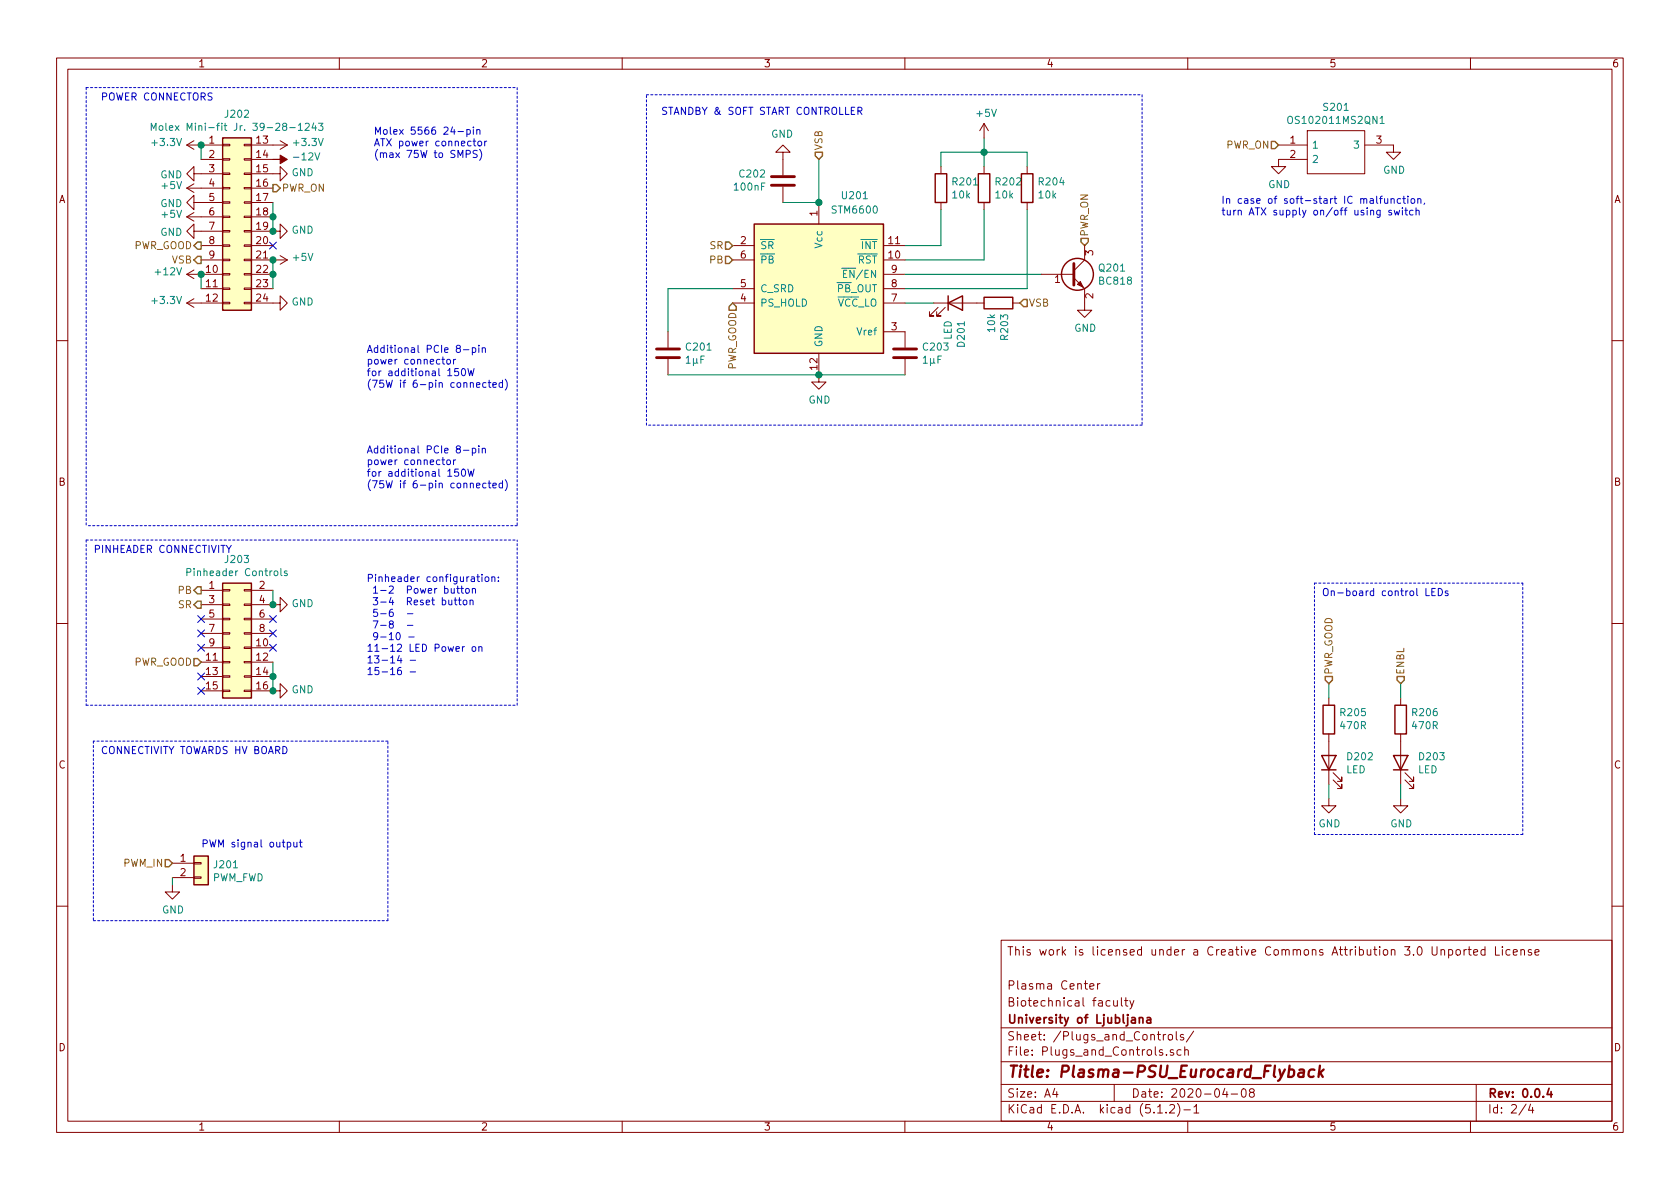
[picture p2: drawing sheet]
<svg xmlns="http://www.w3.org/2000/svg" width="297mm" height="210mm" viewBox="0 0 297 210" stroke-linecap="round" stroke-linejoin="round" font-family="sans-serif">
<g fill="none" stroke="#840000" stroke-width=".18">
<path d="M10 10.3h277v189.9h-277zM12 12.2h273v186.1h-273zM60 10.3v1.9M110 10.3v1.9M160 10.3v1.9M210 10.3v1.9M260 10.3v1.9M33 25.6h6.4M33 38.3l1.3 .8M33 38.3h6.4M33 33.3l1.3 .7M33 33.3h6.4"/>
<path d="M33 25.6l1.3 .8M34.3 35.8v-1.3l-1.3 1.3 1.3 1.3v-1.3h5.1M34.3 30.7v-1.2l-1.3 1.2 1.3 1.3v-1.3h5.1M34.3 37.6l-1.3 .7M34.3 32.5l-1.3 .8M34.3 24.9l-1.3 .7M35.6 28.2h3.8M39.4 35.7h1.2v.2h-1.2zM39.4 33.1h1.2v.3h-1.2zM39.4 30.6h1.2v.3h-1.2zM39.4 28.1h1.2v.2h-1.2zM39.4 38.2h1.2v.3h-1.2z"/>
<path d="M39.4 25.5h1.2v.3h-1.2zM43.2 35.7h1.2v.2h-1.2zM43.2 33.1h1.2v.3h-1.2zM43.2 30.6h1.2v.3h-1.2zM43.2 28.1h1.2v.2h-1.2zM43.2 38.2h1.2v.3h-1.2zM43.2 25.5h1.2v.3h-1.2zM44.4 30.7h5.1v-1.2l1.3 1.2-1.3 1.3v-1.3M44.4 25.6h6.4M44.4 38.3h3.9M44.4 33.3h3.9M44.4 28.2h3.9"/>
<path d="M44.4 35.8h3.9M49.5 24.9l1.3 .7M50.8 25.6l-1.3 .8M138.4 26.9h1.3l-1.3-1.3-1.2 1.3h1.2v4.1M138.4 33v2.8M144.8 35.8v3.8M166.4 29.5v1.2M166.4 35.8v1.3M174 21.8v2.6M174 29.5v1.2M174 35.8v1.3M174 21.8l-.8 1.3"/>
<path d="M174 21.8l.8 1.3M181.6 29.5v1.2M181.6 35.8v1.3M226.1 25.6h5M231.1 28.2h-5v1.3h1.2l-1.2 1.2-1.3-1.2h1.3M231.1 23.1h10.2v7.6h-10.2zM241.3 25.6h5.1v1.3h1.2l-1.2 1.3-1.3-1.3h1.3M33 53.6h6.4M33 48.5h6.4M33 53.6l1.3 .8M33 48.5l1.3 .8M34.3 40.9v-1.3l-1.3 1.3 1.3 1.3v-1.3h5.1"/>
<path d="M34.3 52.8l-1.3 .8M34.3 47.7l-1.3 .8M35.6 46h3.8M35.6 43.4h3.8M35.6 51h3.8M39.4 43.3h1.2v.3h-1.2zM39.4 45.8h1.2v.3h-1.2zM39.4 48.4h1.2v.2h-1.2zM39.4 50.9h1.2v.3h-1.2zM39.4 53.5h1.2v.2h-1.2zM39.4 40.8h1.2v.2h-1.2zM43.2 43.3h1.2v.3h-1.2z"/>
<path d="M43.2 45.8h1.2v.3h-1.2zM43.2 48.4h1.2v.2h-1.2zM43.2 50.9h1.2v.3h-1.2zM43.2 53.5h1.2v.2h-1.2zM43.2 40.8h1.2v.2h-1.2zM44.4 53.6h5.1v-1.3l1.3 1.3-1.3 1.3v-1.3M44.4 40.9h5.1v-1.3l1.3 1.3-1.3 1.3v-1.3M44.4 46h6.4M44.4 43.4h3.9M44.4 51h3.9M44.4 48.5h3.9M49.5 45.2l1.3 .8"/>
<path d="M50.8 46l-1.3 .7M118.1 58.7v2.8M129.5 46h3.8M129.5 43.4h3.8M129.5 53.6h3.8M129.5 51h3.8M156.2 58.7h3.8v2.8M156.2 46h3.8M156.2 43.4h3.8M156.2 53.6h3.8M156.2 51h3.8M156.2 48.5h3.8"/>
<path d="M165.1 53.6h8.9M165.9 54.4l-1.6 1.5h.8h-.8v-.8M167.1 54.4l-1.5 1.5h.8h-.8v-.8M179.1 53.6h1.2M184.1 48.5h5.8M189.9 49.1l1.9 1.9v3.9h1.2l-1.2 1.2-1.3-1.2h1.3M191.8 43.4v2.6l-1.9 1.9M10 60.2h2M118.1 63.5v2.8M144.8 62.5v5.1h1.2l-1.2 1.2-1.3-1.2h1.3M160 63.5v2.8M285 60.2h2"/>
<path d="M10 110.3h2M35.6 104.4h3.8M35.6 114.5h3.8M35.6 117.1h3.8M35.6 119.6h3.8M35.6 106.9h3.8M35.6 109.5h3.8M35.6 112h3.8M39.4 117h1.2v.2h-1.2zM39.4 119.5h1.2v.3h-1.2zM39.4 114.4h1.2v.3h-1.2zM39.4 109.3h1.2v.3h-1.2z"/>
<path d="M39.4 106.8h1.2v.3h-1.2zM39.4 104.3h1.2v.2h-1.2zM39.4 111.9h1.2v.2h-1.2zM43.2 117h1.2v.2h-1.2zM43.2 119.5h1.2v.3h-1.2zM43.2 114.4h1.2v.3h-1.2zM43.2 109.3h1.2v.3h-1.2zM43.2 106.8h1.2v.3h-1.2zM43.2 104.3h1.2v.2h-1.2zM43.2 111.9h1.2v.2h-1.2zM44.4 106.9h5.1v-1.2l1.3 1.2-1.3 1.3v-1.3M44.4 104.4h3.9"/>
<path d="M44.4 114.5h3.9M44.4 117.1h3.9M44.4 119.6h3.9M44.4 109.5h3.9M44.4 112h3.9M285 110.3h2M35.6 122.2h3.8M39.4 122h1.2v.3h-1.2zM43.2 122h1.2v.3h-1.2zM44.4 122.2h5.1v-1.3l1.3 1.3-1.3 1.2v-1.2M234.9 123.4v1.3M234.9 129.8v8.9"/>
<path d="M235.7 137.9l1.5 1.5v-.7v.7h-.7M235.7 136.6l1.5 1.6v-.8v.8h-.7M247.6 123.4v1.3M247.6 129.8v8.9M248.4 137.9l1.5 1.5v-.7v.7h-.7M248.4 136.6l1.5 1.6v-.8v.8h-.7M30.5 156.5v1.2h1.2l-1.2 1.3-1.3-1.3h1.3M30.5 152.6h3.8M30.5 155.2h3.8M34.3 155.1h1.3v.2h-1.3zM34.3 152.5h1.3v.3h-1.3zM234.9 141.2v1.3h1.3l-1.3 1.3-1.2-1.3h1.2"/>
<path d="M247.6 141.2v1.3h1.3l-1.3 1.3-1.2-1.3h1.2M10 160.2h2M177 166.3h108v32h-108zM192.7 174.4l.7-.1-.1-.3-.4-.1-.2 .2 .1 .7h.5M194.1 173.9v1M194.5 173.9l-.3 .1-.1 .2M196.9 176.9v.8a.39 .39 0 0 0 .7 .1M197.6 176.9v1M198.3 176.4v1.3l.2 .2M198.8 176.9h.6M199.1 176.4v1.3l.3 .2M199.8 176.9l.3 1"/>
<path d="M200.5 176.9l-.5 1.4-.2 .1M254.8 168l.2-.1 .3 .1 .1 .9M254.8 167.9v1M256.1 168l.5-.1 .2 .3-.1 .6h-.6M256.1 167.9v1.5M257.5 168l.2-.1 .4 .1v.8l-.2 .1-.4-.1zM258.9 167.9v1M259.3 167.9l-.3 .1-.1 .2M259.6 167.9h.5M259.8 167.4v1.3l.3 .2M260.6 168.4l.7-.1-.1-.3-.4-.1-.2 .2v.7h.6M262.6 168l-.5-.1-.3 .3 .2 .6h.6"/>
<path d="M262.6 167.4v1.5M264.4 167.4v1.5h.7M265.6 167.4v.2M265.6 167.9v1M267 168l-.5-.1-.2 .3v.6l.2 .1 .5-.1M267.6 168.4l.7-.1-.1-.3-.4-.1-.2 .2v.7h.6M268.9 168l.2-.1 .4 .1v.9M268.9 167.9v1M270.8 168l-.4-.1-.2 .2 .1 .2 .5 .2v.3h-.6M271.4 168.4l.7-.1v-.3l-.5-.1-.2 .2 .1 .7h.6M285 160.2h2M60 198.3v1.9"/>
<path d="M110 198.3v1.9M160 198.3v1.9M177 194.8h108M177 191.8h108M177 187.8h108M177 181.8h108M186.5 192.5l-.4 1h1M186.8 193v1M197 191.8v3M204.7 196.8h.8M205.7 182.9v1M206.1 182.9l-.3 .1-.1 .2"/>
<path d="M206.2 196.7v.1M206.2 186.5v.1M206.6 183.1l.2-.2 .5 .2v.7l-.3 .1-.4-.1zM206.8 195.5l.2-.2h.4l.2 .2 .1 .3-.1 .2-.8 .8h.9M207.5 185.7l-.4-.1-.2 .2 .1 .2 .5 .2v.3h-.6M208 182.4v1.3l.2 .2M208.2 195.1a1.71 1.71 0 0 1 0 2.3M208.8 185.7l-.4-.1-.3 .3 .1 .6 .2 .1 .4-.1M209.2 183l-.3-.1-.2 .2 .1 .3 .4 .1v.3h-.5M209.3 196.3h1.2M209.5 185.7l.2-.1 .3 .1 .1 .9M209.5 185.1v1.5"/>
<path d="M210 198.3v1.9M211 182.3l-1.2 2M211.1 195.8l.4-.5v1.5M211.1 196.8h.9M216.6 192.5l-.4 1h.9M216.9 193v1M217.7 193.5h1.1M219.6 192.7l.4-.2a.94 .94 0 0 1 0 1.5 .82 .82 0 0 1-.4-1.3zM221.2 193.2l-.3-.3 .1-.2 .2-.2 .4 .1 .2 .2-.1 .2-.6 .2a.48 .48 0 0 0-.1 .7l.2 .1 .5-.1a.48 .48 0 0 0-.1-.7h-.1M260 198.3v1.9M261 191.8v6.5M269.8 195.2l-1.2 2"/>
<path d="M270.6 195.2l-.3 1.1h.9M271 195.8v1"/>
</g>
<path d="M201.4 179.9v1M201.4 180.1l.3-.2 .3 .1 .1 .9M202.8 180h.6l.1 .9M203.5 180.3l-.6 .1a.29 .29 0 0 0-.2 .2 .29 .29 0 0 0 .2 .3l.6-.1M273.9 192.5l-.4 1h.9M274.2 193v1" fill="none" stroke="#840000" stroke-width=".3"/>
<path d="M229.7 189.2h.8l.1 .2-.2 1M230.6 189.6l-.7 .1a.4 .4 0 0 0-.4 .3 .4 .4 0 0 0 .3 .4l.7-.1M232.4 189.2a.68 .68 0 0 0-1 .3l-.1 .6 .2 .2 .2 .1 .6-.1M233.4 188.4l-.3 2M233.4 189.7l.5 .7M234 189.1l-.8 .8" fill="none" stroke="#840000" stroke-width=".41"/>
<g fill="#ffffc2" stroke="#ffffc2" stroke-width=".18">
<path d="M133.3 39.6h22.9v22.9h-22.9z"/>
<path d="M39.4 103.1h5v20.3h-5z"/>
<path d="M39.4 24.4h5v30.5h-5z"/>
<path d="M34.3 151.4h2.5v5.1h-2.5z"/>
</g>
<g fill="none" stroke="#840000" stroke-width=".25">
<path d="M39.4 24.4h5v30.5h-5zM133.3 39.6h22.9v22.9h-22.9zM165.4 30.7h2v5.1h-2zM173 30.7h2v5.1h-2zM180.6 30.7h2v5.1h-2zM167.6 53.6l2.6-1.3v2.6zM167.6 52.3v2.6M174 52.6h5.1v2h-5.1zM39.4 103.1h5v20.3h-5zM233.7 133.6h2.5l-1.3 2.5zM233.7 136.1h2.5M233.9 124.7h2.1v5.1h-2.1z"/>
<path d="M246.4 133.6h2.5l-1.3 2.5zM246.4 136.1h2.5M246.6 124.7h2.1v5.1h-2.1zM34.3 151.4h2.5v5.1h-2.5z"/>
<circle cx="190.5" cy="48.5" r="2.82"/>
</g>
<g fill="none" stroke="#008484" stroke-width=".18">
<path d="M26.7 23.1v-1.3l.5 .9 .4-.9v1.3M28.3 22.3l.3-.1 .2 .2v.4l-.2 .3-.3-.1-.2-.2zM29.3 21.8v1.1l.2 .2M52.8 23.1h.7M54 21.9l.5-.1 .2 .3-.1 .2-.7 .8h.8M55.5 21.7l-.3 .9h.8M55.8 22.2v.9M56.3 21.8h.8l-.4 .5 .3 .1v.6l-.5 .1-.2-.2M227.7 20.7a.45 .45 0 0 1 .8 0 .88 .88 0 0 1-.3 1.1h-.3a1.07 1.07 0 0 1-.2-1.1zM244 20.9l.4-.3v1.2M244 21.8h.7M148.8 47.4h1.2"/>
<path d="M149.1 48.4h.4M149.7 47.8h-.6v1.3h.6M33 101.2l.7-.1v-.4l-.2-.2h-.5v1.3M49.7 100.5v1.1l.2 .2M50.7 101h-.3l-.1 .1v.2l.4 .1v.3h-.4"/>
</g>
<g fill="none" stroke="#848400" stroke-width=".25">
<path d="M48.3 32.6h.6l.6 .7-.6 .6h-.6zM144.1 26.9h1.3v.7l-.6 .6-.7-.6zM224.8 25h.6l.7 .6-.7 .7h-.6zM34.9 45.3h.7v1.3h-.7l-.6-.6zM34.9 42.8h.7v1.3h-.7l-.6-.7zM128.3 45.3h.6l.6 .7-.6 .6h-.6zM128.3 42.8h.6l.6 .6-.6 .7h-.6zM128.9 54.2l.6-.6 .7 .6v.7h-1.3zM181 53h.6v1.2h-.6l-.7-.6zM191.1 42.2h1.3v.6l-.6 .6-.7-.6zM34.3 104.4l.6-.6h.7v1.2h-.7zM34.3 116.5h.6l.7 .6-.7 .6h-.6z"/>
<path d="M34.9 106.3h.7v1.3h-.7l-.6-.7zM234.3 119.6h1.3v.7l-.7 .6-.6-.6zM247 119.6h1.3v.7l-.7 .6-.6-.6zM29.2 152h.6l.7 .6-.7 .7h-.6z"/>
</g>
<g fill="none" stroke="#008400" stroke-width=".18">
<path d="M35.6 25.6v2.6M48.3 35.8v5.1M144.8 28.2v7.6h-6.4M166.4 29.5v-2.6h15.2v2.6M166.4 37.1v6.3h-6.4M174 24.4v5.1M174 37.1v8.9h-14M181.6 37.1v13.9h-21.6M35.6 48.5v2.5M48.3 46v5M129.5 51h-11.4v7.7M160 48.5h24.1"/>
<path d="M160 53.6h5.1M118.1 66.3h41.9M48.3 104.4v2.5M48.3 117.1v5.1M234.9 120.9v2.5M234.9 138.7v2.5M247.6 120.9v2.5M247.6 138.7v2.5M30.5 155.2v1.3"/>
</g>
<g fill="none" stroke="#0000c2" stroke-width=".18">
<path d="M151.7 19.6l.6-.1v-.4l-.1-.1h-.5v1.2M152 19.6l.4 .6M81 23.3h.9M82.4 27.2l.7-.1v-.4l-.7-.1v1.3M82.5 23l.4-.1 .3 .2-.2 .6h-.5M82.5 22.9v1.3M83.6 25h.5M83.7 22.5v.1M83.7 22.9v.8M83.8 24.5v1.1l.3 .2M84.3 23l.2-.1 .3 .1 .1 .7M84.3 22.9v.8"/>
<path d="M84.4 26.7l-.5-.1-.2 .1v.4l.6 .2 .1 .3-.3 .3-.5-.1M84.6 25h.3l.3 .2-.2 .5-.3 .1-.2-.2zM84.8 26.4a1.4 1.4 0 0 1 0 1.9M85.7 25v.8M86.1 25l-.4 .2M243.9 35.1h.5M244.4 34.7l-.3 .2v1.1M244.8 35.1l.1 .8 .3 .1 .2-.2M245.4 35.1v.9M245.9 35.2l.3-.1 .3 .1v.8M245.9 35.1v.9M246 37.2h-.3l-.2 .2 .1 .1 .4 .2v.3h-.5"/>
<path d="M246.5 37.2l.2 .8 .3-.6 .2 .6 .3-.8M247.6 35.2l-.3-.1-.3 .3 .2 .5h.4M248 36.7v.2M248 37.2v.8M248 35.1h.5M248.2 34.7v1.1l.3 .2M248.4 37.2h.5M248.6 36.7v1.1l.3 .2M248.9 34.7v.1M248.9 35.1v.9M249.6 35.2l.3-.1 .2 .3-.1 .5-.3 .1-.2-.2zM249.8 37.2h-.3l-.3 .2 .2 .6h.4"/>
<path d="M250.4 37.3l.1-.1h.4v.8M250.4 36.7v1.3M250.7 35.2l.2-.1 .3 .1v.8M250.7 35.1v.9M251.9 35.9l-.1 .2M78.1 63.5h.5M78.3 63.1v1.1l.3 .2M79.1 63.6l.3-.1 .3 .3-.2 .5-.3 .1-.2-.1zM80.2 63.5v.9M80.6 63.5l-.4 .3M81.1 65.2h-.7v.6l.2-.1 .5 .1v.5l-.3 .1-.4-.1M81.7 65.3l.2-.1a.67 .67 0 0 1 .4 .6 .67 .67 0 0 1-.4 .6l-.3-.2v-.2z"/>
<path d="M81.9 79.6h1M81.9 61.8h1M82.7 65.2l.3 1.2 .3-.9 .2 .9 .3-1.2M83.5 79.3h.4l.2 .2-.1 .6h-.5M83.5 61.5h.4l.2 .2-.1 .6h-.5M83.5 61.5v1.3M83.5 79.3v1.2M84.3 68.1l.6-.1-.1-.3h-.4l-.1 .1v.6h.5M84.7 78.8v.2M84.7 61.1v.1M84.7 61.5v.8M84.7 79.3v.8"/>
<path d="M85.3 79.4l.1-.1h.4v.8M85.3 61.6l.1-.1h.4v.8M85.3 61.5v.8M85.3 79.3v.8M85.9 67.7h-.3l-.3 .2 .1 .5h.5M86.3 67.7h.5M86.5 67.2v1.1l.3 .2M87.1 68.1l.7-.1-.1-.3h-.4l-.2 .1 .1 .6h.5M88.8 67.7h-.3l-.3 .2 .2 .5h.4M88.8 67.2v1.3M89.3 67.1a1.47 1.47 0 0 1 0 1.9M78.1 81.3h.5"/>
<path d="M78.3 80.9v1.1l.3 .2M79.1 81.4l.3-.1 .3 .3-.2 .5-.3 .1-.2-.2zM80.2 81.3v.9M80.6 81.3l-.4 .3M81.1 83h-.7v.6l.2-.2 .5 .2v.5l-.3 .1-.4-.1M81.7 83.1l.2-.1a.67 .67 0 0 1 .4 .6 .67 .67 0 0 1-.4 .6l-.3-.2v-.3zM82.7 83l.3 1.2 .3-.9 .2 .9 .3-1.2M84.3 85.8l.6-.1-.1-.2-.4-.1-.1 .2v.6h.5M85.9 85.5l-.3-.1-.3 .3 .1 .5h.5M86.3 85.4h.5M86.5 85v1.1l.3 .2M87.1 85.8l.7-.1-.1-.2-.4-.1-.2 .2 .1 .6h.5"/>
<path d="M88.8 85.5l-.3-.1-.3 .3 .2 .5h.4M88.8 85v1.3M89.3 84.8a1.47 1.47 0 0 1 0 2M70.2 112l.1-.1a.67 .67 0 0 1 .5 .6 .67 .67 0 0 1-.5 .6l-.3-.5zM70.6 115.9l-.3 .9h.8M70.9 118l-.4 .1a.87 .87 0 0 0 0 1.2l.4-.1v-.6l-.4-.1-.2 .3M72 108.5h1M72 110.6h1M72.3 112.6h.9M72.5 116.8h1M72.5 118.8h1M79.3 106.1l.1 .8 .3 .1 .2-.2"/>
<path d="M79.8 104.1v.7l.3 .1 .2-.1M79.9 106.1v.9M80.3 104.1v.8M80.3 106.1h.5M80.5 105.7v1.1l.3 .2M80.7 104.1h.5M80.9 103.6v1.1l.3 .2M81.1 106.1h.4M81.2 105.7v1.1l.3 .2M81.5 104.1h.4M81.6 103.6v1.1l.3 .2M81.8 114.3v.9"/>
<path d="M81.9 106.2l.2-.1 .4 .1v.5l-.1 .2-.3 .1-.2-.2zM82.1 114.3l-.3 .3M82.4 104.1h.3l.3 .2-.1 .5-.4 .1-.1-.1zM83.1 106.2l.2-.1 .3 .1v.8M83.1 106.1v.9M83.5 104.2l.2-.1h.3l.1 .8M83.5 114.5l.2-.2 .4 .2v.5l-.1 .1-.3 .1-.2-.1zM83.5 104.1v.8M84.3 102h.5M84.5 101.6v1.1l.3 .1M84.7 114.5l.2-.2 .3 .1v.8M84.7 114.3v.9"/>
<path d="M85.2 101.6v.1M85.2 102v.8M85.9 102.1l.3-.1 .2 .2-.1 .6h-.3l-.2-.2zM87 102.1l.1-.1 .4 .1v.7M87 102v.8M88.1 102.7v.1M88.1 102.1v.1M252.1 104.1v1.2h.6M253.2 104.7h.4M253.8 104.1h-.6v1.2h.6M254.3 104.1a.64 .64 0 0 1 .7 .6 .64 .64 0 0 1-.7 .6zM256 104.5h-.3l-.2 .2 .1 .1 .4 .2v.3h-.5"/>
<path d="M50 132a.64 .64 0 0 1 .8 .6 .64 .64 0 0 1-.8 .7zM50.8 149l.4-.1 .2 .3-.1 .5h-.5M51.9 148.9l.1 .8 .3 .1 .2-.1M52.5 148.9v.9M52.9 148.9h.5M53.1 148.5v1.1l.3 .2"/>
</g>
<g fill="none" stroke="#000084" stroke-width=".18">
<path d="M47.7 42.8l1.2 1.2M48.9 42.8l-1.2 1.2M35 108.9l1.2 1.2M35 111.4l1.2 1.2M35 113.9l1.2 1.3M35 119l1.2 1.2M36.2 108.9l-1.2 1.2M36.2 111.4l-1.2 1.2M36.2 113.9l-1.2 1.3M36.2 119l-1.2 1.2M47.7 113.9l1.2 1.3M47.7 111.4l1.2 1.2"/>
<path d="M47.7 108.9l1.2 1.2M48.9 108.9l-1.2 1.2M48.9 113.9l-1.2 1.3M48.9 111.4l-1.2 1.2M35 121.6l1.2 1.2M36.2 121.6l-1.2 1.2"/>
</g>
<g fill="#840000" stroke="#840000" stroke-width=".18">
<path d="M48.3 28.2h1.2v-.8l1.3 .8-1.3 .8v-.8z"/>
<path d="M190.5 50.3l.5-.5 .5 1z"/>
</g>
<g fill="none" stroke="#0000c2" stroke-width=".18" stroke-dasharray=".4 .4">
<path d="M15.2 15.5v77.5M15.2 15.5h76.2M91.4 15.5v77.5M114.3 16.8h87.6M201.9 16.8v58.4M114.3 75.2v-58.4M201.9 75.2h-87.6M15.2 95.5v29.2M15.2 95.5h76.2M91.4 93h-76.2M232.4 103.1h36.8M269.2 103.1v44.5"/>
<path d="M15.2 124.7h76.2M16.5 131.1v31.7M68.6 131.1h-52.1M91.4 124.7v-29.2M232.4 147.6v-44.5M269.2 147.6h-36.8M16.5 162.8h52.1M68.6 162.8v-31.7"/>
</g>
<path d="M136.4 31.2h4.1M136.4 32.8h4.1M189.9 46.6v3.8M116.1 63.2h4M116.1 61.7h4M158 63.2h4.1M158 61.7h4.1" fill="none" stroke="#840000" stroke-width=".51"/>
<g fill="#008400" stroke="#008400" stroke-width=".25">
<circle cx="144.8" cy="35.8" r=".51"/>
<circle cx="174" cy="26.9" r=".51"/>
<circle cx="144.8" cy="66.3" r=".51"/>
<circle cx="35.6" cy="25.6" r=".51"/>
<circle cx="35.6" cy="48.5" r=".51"/>
<circle cx="48.3" cy="38.3" r=".51"/>
<circle cx="48.3" cy="40.9" r=".51"/>
<circle cx="48.3" cy="46" r=".51"/>
<circle cx="48.3" cy="48.5" r=".51"/>
<circle cx="48.3" cy="122.2" r=".51"/>
<circle cx="48.3" cy="119.6" r=".51"/>
<circle cx="48.3" cy="106.9" r=".51"/>
</g>
<text font-size="2.8" fill="#840000" x="178" y="190.5">Title: Plasma-PSU_Eurocard_Flyback</text>
<g font-size="2.1" fill="#840000">
<text x="178" y="169">This work is licensed under a Creative Commons Attribution 3.0 Unported License</text>
<text x="178" y="178">Biotechnical faculty</text>
<text x="178" y="175">Plasma Center</text>
<text x="178" y="184">Sheet: /Plugs_and_Controls/</text>
<text x="178" y="181">University of Ljubljana</text>
<text x="178" y="186.7">File: Plugs_and_Controls.sch</text>
<text x="178" y="196.9">KiCad E.D.A. kicad (5.1.2)-1</text>
<text x="178" y="194.1">Size: A4</text>
<text x="200" y="194.1">Date: 2020-04-08</text>
<text x="263" y="194.1">Rev: 0.0.4</text>
<text x="263" y="196.9">Id: 2/4</text>
</g>
<g font-size="1.8" fill="#840000">
<text x="35" y="11.9">1</text>
<text x="85" y="11.9">2</text>
<text x="135" y="11.9">3</text>
<text x="185" y="11.9">4</text>
<text x="235" y="11.9">5</text>
<text x="285" y="11.9">6</text>
<text x="37" y="25.4">1</text>
<text x="37" y="27.9">2</text>
<text x="45.4" y="25.4">13</text>
<text x="45.4" y="27.9">14</text>
<text x="228.1" y="25.4">1</text>
<text x="228.1" y="27.9">2</text>
<text x="243.4" y="25.4">3</text>
<text x="10.4" y="35.9">A</text>
<text x="37" y="30.5">3</text>
<text x="37" y="33">4</text>
<text x="37" y="35.6">5</text>
<text x="45.4" y="30.5">15</text>
<text x="45.4" y="33">16</text>
<text x="45.4" y="35.6">17</text>
<text x="285.4" y="35.9">A</text>
<text x="37" y="38.1">6</text>
<text x="37" y="40.6">7</text>
<text x="45.4" y="38.1">18</text>
<text x="45.4" y="40.6">19</text>
<text x="144.5" y="38.2" transform="rotate(-90 144.5 38.2)">1</text>
<text x="37" y="43.2">8</text>
<text x="37" y="45.7">9</text>
<text x="45.4" y="43.2">20</text>
<text x="45.4" y="45.7">21</text>
<text x="131" y="43.2">2</text>
<text x="131" y="45.7">6</text>
<text x="157.1" y="45.7">10</text>
<text x="157.1" y="43.2">11</text>
<text x="193.3" y="45.2" transform="rotate(-90 193.3 45.2)">3</text>
<text x="36.5" y="48.3">10</text>
<text x="36.5" y="50.8">11</text>
<text x="36.5" y="53.3">12</text>
<text x="45.4" y="48.3">22</text>
<text x="45.4" y="50.8">23</text>
<text x="45.4" y="53.3">24</text>
<text x="131" y="53.3">4</text>
<text x="131" y="50.8">5</text>
<text x="157.6" y="53.3">7</text>
<text x="157.6" y="50.8">8</text>
<text x="157.6" y="48.3">9</text>
<text x="186.5" y="50">1</text>
<text x="193.3" y="52.8" transform="rotate(-90 193.3 52.8)">2</text>
<text x="157.6" y="58.4">3</text>
<text x="144.5" y="65.3" transform="rotate(-90 144.5 65.3)">12</text>
<text x="10.4" y="85.9">B</text>
<text x="285.4" y="85.9">B</text>
<text x="37" y="104.1">1</text>
<text x="37" y="106.7">3</text>
<text x="45.9" y="104.1">2</text>
<text x="45.9" y="106.7">4</text>
<text x="37" y="109.2">5</text>
<text x="37" y="111.8">7</text>
<text x="45.9" y="109.2">6</text>
<text x="45.9" y="111.8">8</text>
<text x="36.5" y="116.8">11</text>
<text x="36.5" y="119.4">13</text>
<text x="37" y="114.3">9</text>
<text x="45.4" y="114.3">10</text>
<text x="45.4" y="116.8">12</text>
<text x="45.4" y="119.4">14</text>
<text x="36.5" y="121.9">15</text>
<text x="45.4" y="121.9">16</text>
<text x="10.4" y="135.9">C</text>
<text x="285.4" y="135.9">C</text>
<text x="31.9" y="152.4">1</text>
<text x="31.9" y="154.9">2</text>
<text x="10.4" y="185.9">D</text>
<text x="285.4" y="185.9">D</text>
<text x="35" y="199.9">1</text>
<text x="85" y="199.9">2</text>
<text x="135" y="199.9">3</text>
<text x="185" y="199.9">4</text>
<text x="235" y="199.9">5</text>
<text x="285" y="199.9">6</text>
</g>
<g font-size="1.8" fill="#0000c2">
<text x="17.8" y="17.8">POWER CONNECTORS</text>
<text x="66" y="23.8">Molex 5566 24-pin</text>
<text x="116.8" y="20.3">STANDBY &amp; SOFT START CONTROLLER</text>
<text x="66" y="25.9">ATX power connector</text>
<text x="66" y="27.9">(max 75W to SMPS)</text>
<text x="215.9" y="36">In case of soft-start IC malfunction,</text>
<text x="215.9" y="38.1">turn ATX supply on/off using switch</text>
<text x="64.8" y="62.4">Additional PCIe 8-pin</text>
<text x="64.8" y="64.5">power connector</text>
<text x="64.8" y="66.5">for additional 150W</text>
<text x="64.8" y="68.6">(75W if 6-pin connected)</text>
<text x="64.8" y="80.2">Additional PCIe 8-pin</text>
<text x="64.8" y="82.2">power connector</text>
<text x="64.8" y="84.3">for additional 150W</text>
<text x="64.8" y="86.4">(75W if 6-pin connected)</text>
<text x="16.5" y="97.8">PINHEADER CONNECTIVITY</text>
<text x="64.8" y="102.9">Pinheader configuration:</text>
<text x="65.3" y="105">1-2 Power button</text>
<text x="65.3" y="107">3-4 Reset button</text>
<text x="233.7" y="105.4">On-board control LEDs</text>
<text x="65.3" y="109.1">5-6 -</text>
<text x="65.3" y="111.1">7-8 -</text>
<text x="65.3" y="113.2">9-10 -</text>
<text x="64.8" y="115.3">11-12 LED Power on</text>
<text x="64.8" y="117.3">13-14 -</text>
<text x="64.8" y="119.4">15-16 -</text>
<text x="17.8" y="133.3">CONNECTIVITY TOWARDS HV BOARD</text>
<text x="35.6" y="149.9">PWM signal output</text>
</g>
<g font-size="1.8" fill="#008484">
<text x="30.2" y="23.1">Molex Mini-fit Jr. 39-28-1243</text>
<text x="40" y="20.8">J202</text>
<text x="172.8" y="20.7">+5V</text>
<text x="228.4" y="21.9">OS102011MS2QN1</text>
<text x="234.2" y="19.6">S201</text>
<text x="27.1" y="25.8">+3.3V</text>
<text x="52.1" y="25.8">+3.3V</text>
<text x="52.3" y="28.4">-12V</text>
<text x="136.3" y="24.4">GND</text>
<text x="231.9" y="26.3">1</text>
<text x="231.9" y="28.8">2</text>
<text x="239.5" y="26.3">3</text>
<text x="28.3" y="31.5">GND</text>
<text x="28.7" y="33.4">+5V</text>
<text x="51.6" y="31.2">GND</text>
<text x="130" y="33.7">100nF</text>
<text x="130.9" y="31.4">C202</text>
<text x="149" y="35.2">U201</text>
<text x="168.5" y="35.1">10k</text>
<text x="168.6" y="32.8">R201</text>
<text x="176.1" y="35.1">10k</text>
<text x="176.2" y="32.8">R202</text>
<text x="183.7" y="35.1">10k</text>
<text x="183.8" y="32.8">R204</text>
<text x="224.2" y="33.3">GND</text>
<text x="244.6" y="30.7">GND</text>
<text x="28.3" y="41.7">GND</text>
<text x="28.3" y="36.6">GND</text>
<text x="28.7" y="38.5">+5V</text>
<text x="51.6" y="41.3">GND</text>
<text x="147.3" y="37.8">STM6600</text>
<text x="51.9" y="46.1">+5V</text>
<text x="134.4" y="44.1">SR</text>
<text x="134.4" y="46.6">PB</text>
<text x="145.4" y="43.8" transform="rotate(-90 145.4 43.8)">Vcc</text>
<text x="151.7" y="46.6">RST</text>
<text x="152.3" y="44.1">INT</text>
<text x="27.1" y="53.8">+3.3V</text>
<text x="27.6" y="48.7">+12V</text>
<text x="134.4" y="51.7">C_SRD</text>
<text x="148" y="51.7">PB_OUT</text>
<text x="149.8" y="49.1">EN/EN</text>
<text x="194.5" y="48">Q201</text>
<text x="194.5" y="50.3">BC818</text>
<text x="51.6" y="54">GND</text>
<text x="134.4" y="54.2">PS_HOLD</text>
<text x="148" y="54.2">VCC_LO</text>
<text x="151.8" y="59.3">Vref</text>
<text x="175.9" y="58.6" transform="rotate(-90 175.9 58.6)">10k</text>
<text x="178.3" y="60" transform="rotate(-90 178.3 60)">R203</text>
<text x="189.9" y="58.7">GND</text>
<text x="121.3" y="64.3">1µF</text>
<text x="121.4" y="62">C201</text>
<text x="145.4" y="61.5" transform="rotate(-90 145.4 61.5)">GND</text>
<text x="163.2" y="64.3">1µF</text>
<text x="163.3" y="62">C203</text>
<text x="168.3" y="60.1" transform="rotate(-90 168.3 60.1)">LED</text>
<text x="170.6" y="61.2" transform="rotate(-90 170.6 61.2)">D201</text>
<text x="143" y="71.4">GND</text>
<text x="33.8" y="101.9">Pinheader Controls</text>
<text x="40" y="99.6">J203</text>
<text x="51.6" y="107.4">GND</text>
<text x="51.6" y="122.6">GND</text>
<text x="237.1" y="126.6">R205</text>
<text x="237.1" y="129">470R</text>
<text x="249.8" y="126.6">R206</text>
<text x="249.8" y="129">470R</text>
<text x="238" y="136.7">LED</text>
<text x="238.4" y="134.4">D202</text>
<text x="250.7" y="136.7">LED</text>
<text x="251.1" y="134.4">D203</text>
<text x="233.1" y="146.3">GND</text>
<text x="245.8" y="146.3">GND</text>
<text x="37.5" y="155.8">PWM_FWD</text>
<text x="38" y="153.5">J201</text>
<text x="28.7" y="161.5">GND</text>
</g>
<g font-size="1.8" fill="#848400">
<text x="145.4" y="26.7" transform="rotate(-90 145.4 26.7)">VSB</text>
<text x="216.8" y="26.3">PWR_ON</text>
<text x="49.8" y="33.9">PWR_ON</text>
<text x="192.4" y="41.9" transform="rotate(-90 192.4 41.9)">PWR_ON</text>
<text x="23.5" y="44.1">PWR_GOOD</text>
<text x="30.4" y="46.6">VSB</text>
<text x="125.6" y="46.6">PB</text>
<text x="125.6" y="44.1">SR</text>
<text x="181.9" y="54.2">VSB</text>
<text x="130.2" y="65.6" transform="rotate(-90 130.2 65.6)">PWR_GOOD</text>
<text x="31.6" y="105">PB</text>
<text x="31.6" y="107.6">SR</text>
<text x="23.5" y="117.7">PWR_GOOD</text>
<text x="235.6" y="119.4" transform="rotate(-90 235.6 119.4)">PWR_GOOD</text>
<text x="248.3" y="119.4" transform="rotate(-90 248.3 119.4)">ENBL</text>
<text x="21.9" y="153.3">PWM_IN</text>
</g>
</svg>
